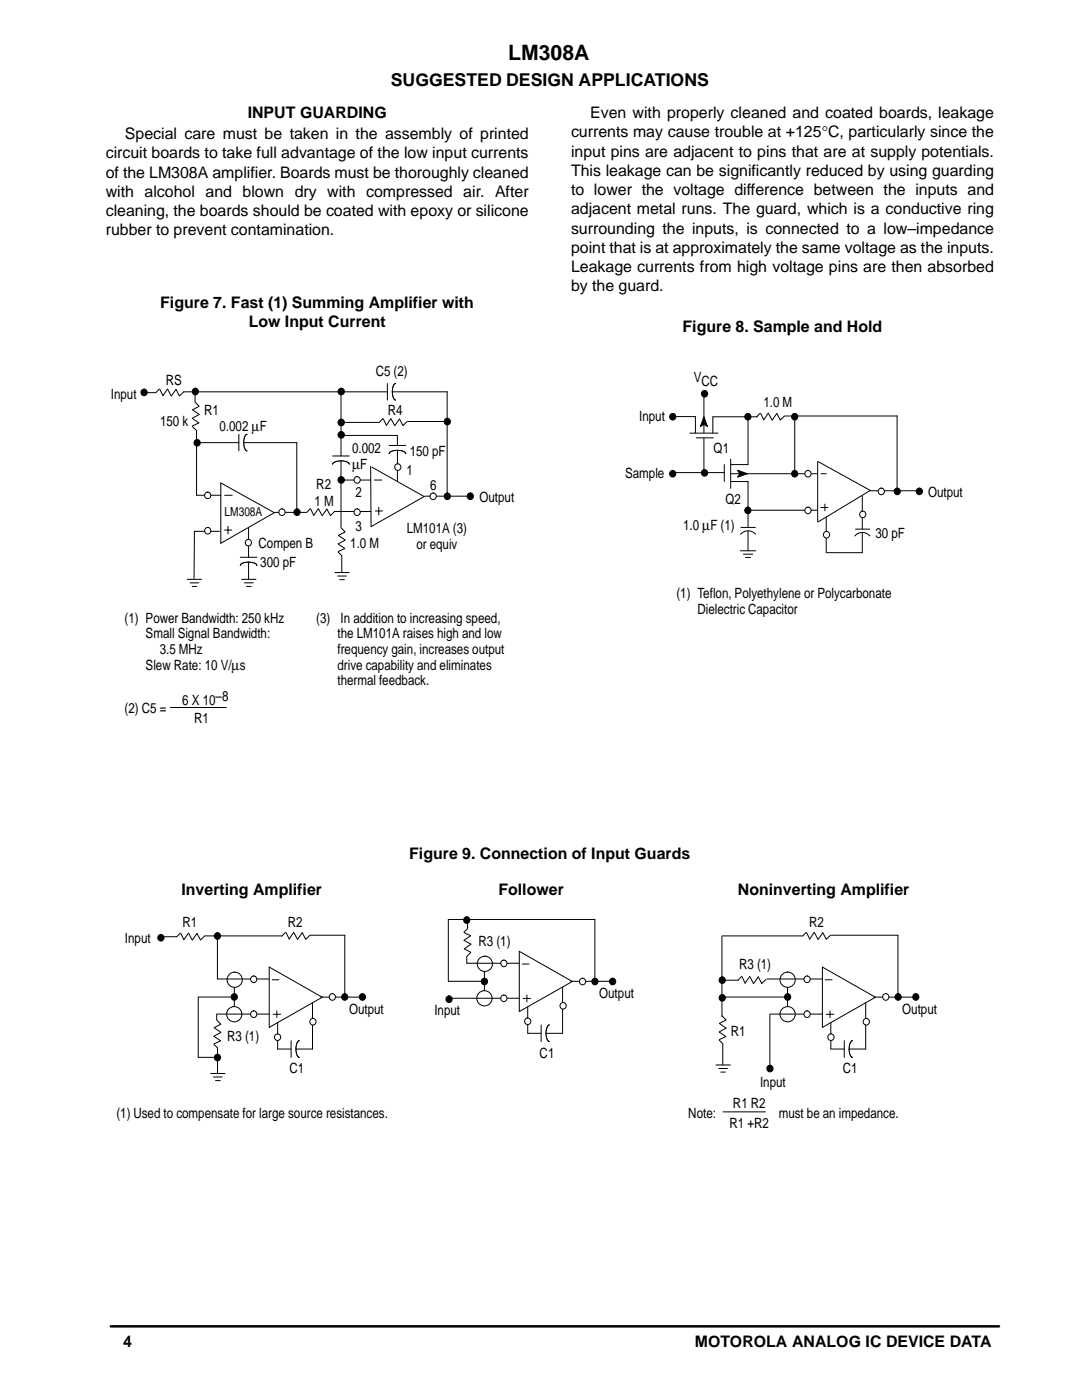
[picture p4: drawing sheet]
<svg xmlns="http://www.w3.org/2000/svg" width="216mm" height="279mm" viewBox="0 0 216 279" stroke-linecap="round" stroke-linejoin="round" font-family="sans-serif">
<path d="M22.1 264.7h177.2" fill="none" stroke="#000" stroke-width=".5"/>
<g fill="none" stroke="#000" stroke-width=".2">
<path d="M31.8 77.7l-.7 .7h-2.4M31.9 77.7l.6 1.3 .9-1.3 .8 1.3M38.9 78.2v1.9M68 78.2v12.8M77.3 78.2h-40.6l-.9 .8-.7-1.3-.9 1.3M77.3 76.5v3.3M78.3 78.2h10.9M79 76.5a2.15 2.15 0 0 0-.6 2.5l.2 .6 .4 .3M89.2 78.2v20.8M38.4 83.5l1.3 .9-1.3 .6M38.4 85.1l.7 .7M38.9 80.2l.8 .9-1.3 .7 1.3 .9-1.3 .8"/>
<path d="M39.2 85.9v12.9h4.9M39.2 88.3h8.4M44.1 96.4l10.6 5.9-10.6 6.1zM44.8 98.8h1.5M47.7 86.7v3.3M48.6 88.3h10.6v14M49.3 86.7l-.4 .3-.3 1 .2 1.4 .2 .4 .3 .2M66.4 91h3.3M66.4 92.7a1.69 1.69 0 0 1 2-.7h.3a1.08 1.08 0 0 1 1 .7M68 95.8h6M68 92v13.2M68 86.9h11.3v2"/>
<path d="M68 84.3h7.6M74 93.1v12l10.6-6-10.4-5.9M74.7 95.8h1.5M76.4 83.6l-.7 .7M76.5 83.6l.6 1.3 .9-1.3M77.6 88.9h3.4M77.6 90.6l.4-.5 1-.2 1.4 .1 .4 .2 .2 .4M78 83.6l.8 1.3 .9-1.3M79.3 89.8v6.3M79.7 83.6l.7 1.3 .8-.8M81.3 84.1h7.9M84.8 99h9"/>
<path d="M37.4 115.6h2.8M37.9 116.3h1.8M38.3 117h1M43.8 106h-5l-.1 9.4M44.8 105.8h1.5M45.5 105v1.6M47.9 112.9l.5-.5 1-.2 1.4 .2 .5 .5M48 111.2h3.3M48.2 115.6h2.9M48.8 116.3h1.7M49.2 117h.9M49.6 105.3v5.9"/>
<path d="M49.6 112.2v3.4M54.7 102.3h6.5M61.9 101.5l-.7 .8M62 101.5l.6 1.4 .9-1.4M63.5 101.5l.8 1.4 .9-1.3M65.2 101.6l.7 1.3 .9-.8h7.2M66.8 114.3h2.9M67.4 115h1.7M67.5 108.6l1.3 .9-1.3 .6M67.5 110.2l.7 .7M67.8 115.7h.9M68 105.3l.9 .9-1.4 .6 1.4 1"/>
<path d="M68.2 110.9v3.2M68.9 107.8l-1.4 .7M74.9 102h1.4M75.6 101.2v1.5M34 141.2h11.2"/>
</g>
<g fill="#000" stroke="#000" stroke-width=".2">
<circle cx="28.7" cy="78.3" r=".64"/>
<circle cx="39" cy="78.1" r=".64"/>
<circle cx="68.1" cy="78.1" r=".65"/>
<circle cx="39.4" cy="88.4" r=".64"/>
<circle cx="68.1" cy="84.3" r=".65"/>
<circle cx="68.1" cy="86.8" r=".65"/>
<circle cx="68.1" cy="95.8" r=".65"/>
<circle cx="89.3" cy="99" r=".64"/>
<circle cx="89.3" cy="84.1" r=".64"/>
<circle cx="93.9" cy="99" r=".64"/>
<circle cx="59.2" cy="102.2" r=".64"/>
</g>
<circle cx="41.5" cy="98.8" r=".64" fill="#fff"/>
<circle cx="41.5" cy="98.8" r=".64" fill="none" stroke="#000" stroke-width=".2"/>
<circle cx="41.5" cy="105.9" r=".64" fill="#fff"/>
<circle cx="41.5" cy="105.9" r=".64" fill="none" stroke="#000" stroke-width=".2"/>
<circle cx="49.6" cy="108.3" r=".64" fill="#fff"/>
<circle cx="49.6" cy="108.3" r=".64" fill="none" stroke="#000" stroke-width=".2"/>
<circle cx="56.3" cy="102.2" r=".64" fill="#fff"/>
<circle cx="56.3" cy="102.2" r=".64" fill="none" stroke="#000" stroke-width=".2"/>
<circle cx="71.3" cy="102.2" r=".64" fill="#fff"/>
<circle cx="71.3" cy="102.2" r=".64" fill="none" stroke="#000" stroke-width=".2"/>
<circle cx="71.3" cy="95.8" r=".64" fill="#fff"/>
<circle cx="71.3" cy="95.8" r=".64" fill="none" stroke="#000" stroke-width=".2"/>
<circle cx="86.5" cy="99" r=".64" fill="#fff"/>
<circle cx="86.5" cy="99" r=".64" fill="none" stroke="#000" stroke-width=".2"/>
<circle cx="79.4" cy="93.2" r=".64" fill="#fff"/>
<g fill="none" stroke="#000" stroke-width=".2">
<path d="M140.5 79.1v7.3M134.3 94.3h10.2M134.6 83.1h4.2v3.3M137.7 86.4h5.6M138.9 87.4h3.4M140.5 87.4v7M142.2 83.1v3.3M142.3 83.2h8.8M144.5 92.7v3.4M145.8 96.1h3.5v9.2M145.8 91.6v5.9M145.9 94.5h17.3"/>
<path d="M149.3 83.1v9.6h-3.5M151.7 82.5l-.7 .7M151.8 82.5l.6 1.3M153.3 82.5l-.9 1.3M153.3 82.5l.8 1.3M155 82.5l-.9 1.3M155 82.5l.7 1.3 .8-.8M156.6 83h22.4v14.9M158.6 83v11.5M163.2 92.1l10.5 5.8-10.4 6.2M163.8 94.5h1.1M172.1 98.9v6.7"/>
<path d="M173.6 97.9h10.2M147.7 109.9h3.1M147.8 105.3h2.9M148.3 110.6h1.9M148.8 111.3h1M149.3 105.9v4M149.4 101.8h13.6M150.8 106.6a2.03 2.03 0 0 0-3 0M163.8 101.3h1.4M164.6 100.6v1.3M164.9 103.2v7.1M170.7 105.6h2.9"/>
<path d="M172.1 106.3v4h-7.2M173.6 107a1.95 1.95 0 0 0-3 0"/>
<circle cx="79.4" cy="93.2" r=".64"/>
</g>
<g fill="#000" stroke="#000" stroke-width=".2">
<path d="M140.5 83.2l.7 1.9-.7-.4-.7 .4z" fill-rule="evenodd"/>
<path d="M147.2 93.8l1.9 .7-1.9 .7 .4-.7z" fill-rule="evenodd"/>
</g>
<circle cx="164.9" cy="106.7" r=".64" fill="#fff"/>
<circle cx="164.9" cy="106.7" r=".64" fill="none" stroke="#000" stroke-width=".2"/>
<circle cx="172.1" cy="102.6" r=".64" fill="#fff"/>
<circle cx="172.1" cy="102.6" r=".64" fill="none" stroke="#000" stroke-width=".2"/>
<circle cx="175.9" cy="98.1" r=".64" fill="#fff"/>
<circle cx="175.9" cy="98.1" r=".64" fill="none" stroke="#000" stroke-width=".2"/>
<circle cx="161.2" cy="94.5" r=".64" fill="#fff"/>
<circle cx="161.2" cy="94.5" r=".64" fill="none" stroke="#000" stroke-width=".2"/>
<circle cx="161.2" cy="101.8" r=".64" fill="#fff"/>
<g fill="none" stroke="#000" stroke-width=".2">
<path d="M163.2 92.2v11.9M32.4 186.9h2.8M36 186.2l-.7 .7M36.1 186.2l.6 1.3M37.6 186.2l-.9 1.4M37.6 186.2l.8 1.4 .9-1.3 .7 1.3 .8-.8M39.6 199v12h3.8M39.6 199h7.2M40.9 186.8h15.4M43.4 186.9v8.5M46.8 195.5v6.9M53.7 193l10.6 6-10.6 6z"/>
<path d="M54.3 195.5h1.4M57 186.1l-.7 .7M57.1 186.1l.6 1.3 .9-1.3M58.6 186.1l.8 1.4M61.9 186.6l-.9 .9-.7-1.4-.9 1.4M61.9 186.6h6.9v12.4M64 199h8M42 214.2h2.9M42.6 214.9h1.7M42.7 206.8l1.3 .9-1.3 .6M42.7 208.4l.7 .7M43 215.7h.9"/>
<path d="M43.2 203.6l.9 .8-1.4 .7 1.4 .9M43.2 202.4v1.1M43.4 209.2v5M44.1 206.1l-1.4 .7M54.5 202.4h1.5M55.2 201.7v1.4M55.4 204.1v5.3h2.7M58.1 207.7v3.3M59.7 207.7l-.4 .4-.2 .9 .1 1.4 .3 .5 .2 .1M62.4 200.1v9.3h-3.4M144.3 221.9h8.4"/>
<circle cx="161.2" cy="101.8" r=".64"/>
</g>
<g fill="#000" stroke="#000" stroke-width=".2">
<circle cx="140.6" cy="78.6" r=".64"/>
<circle cx="134.3" cy="83.1" r=".64"/>
<circle cx="134.3" cy="94.5" r=".64"/>
<circle cx="140.6" cy="94.3" r=".64"/>
<circle cx="149.2" cy="83.1" r=".64"/>
<circle cx="158.6" cy="94.5" r=".64"/>
<circle cx="158.6" cy="83.1" r=".64"/>
<circle cx="179.1" cy="98.1" r=".64"/>
<circle cx="183.5" cy="98.1" r=".64"/>
<circle cx="149.2" cy="101.8" r=".64"/>
<circle cx="32.1" cy="187.1" r=".64"/>
<circle cx="43.4" cy="186.8" r=".64"/>
<circle cx="46.8" cy="198.9" r=".64"/>
<circle cx="68.8" cy="198.9" r=".64"/>
<circle cx="72.3" cy="198.9" r=".64"/>
<circle cx="43.4" cy="211" r=".64"/>
</g>
<circle cx="66.3" cy="198.9" r=".64" fill="#fff"/>
<circle cx="66.3" cy="198.9" r=".64" fill="none" stroke="#000" stroke-width=".2"/>
<circle cx="62.4" cy="203.9" r=".64" fill="#fff"/>
<circle cx="62.4" cy="203.9" r=".64" fill="none" stroke="#000" stroke-width=".2"/>
<circle cx="55.4" cy="207" r=".64" fill="#fff"/>
<g fill="none" stroke="#000" stroke-width=".2">
<path d="M96.7 195.8h-7.2v-12.3h29.2v12.3M96.7 192.3v6.9M103.6 189.9l10.6 6-10.6 6zM104.2 192.4h1.4M104.4 199.3h1.5M105.1 198.6v1.3M112.3 197v9.2h-3.4M113.9 195.8h8M105.3 200.9v5.3h2.7M108 204.6v3.3M109.6 204.5l-.4 .4-.2 1v.9l.2 .7 .4 .4"/>
<circle cx="55.4" cy="207" r=".64"/>
</g>
<g fill="#000" stroke="#000" stroke-width=".2">
<circle cx="96.6" cy="195.9" r=".64"/>
<circle cx="118.7" cy="195.9" r=".64"/>
<circle cx="122.2" cy="195.9" r=".64"/>
</g>
<circle cx="116.2" cy="195.9" r=".64" fill="#fff"/>
<circle cx="116.2" cy="195.9" r=".64" fill="none" stroke="#000" stroke-width=".2"/>
<circle cx="112.3" cy="200.7" r=".64" fill="#fff"/>
<circle cx="112.3" cy="200.7" r=".64" fill="none" stroke="#000" stroke-width=".2"/>
<circle cx="105.3" cy="203.8" r=".64" fill="#fff"/>
<g fill="none" stroke="#000" stroke-width=".2">
<path d="M92.6 187.7l1.4 .7M92.6 186.1l1.3 .6M93.1 191v1.2M93.3 183.5v1.8l-.7 .7M93.9 186.7l-1.3 .9M94 188.4l-1.4 1 1.4 .7-.9 .8M144 199h13.1M144.2 186.8h16M157.1 195.5v6.9M160.8 186.1l-.6 .7M160.9 186.1l.7 1.3 .9-1.3M162.5 186.1l.7 1.4"/>
<path d="M164.1 193l10.6 6-10.6 6zM164.7 195.5h1.3M165.7 186.6l-.8 .9-.7-1.4-.9 1.4M165.9 186.6h13.3v12.4M174.4 199h8M153.6 202.4v10.8M164.9 202.4h1.5M165.6 201.7v1.4M165.8 204.1v5.3h2.6M168.5 207.7v3.3M170.1 207.7l-.4 .4-.3 .9 .2 1.4 .3 .5 .2 .1M172.7 200.1v9.3h-3.3"/>
<circle cx="105.3" cy="203.8" r=".64"/>
</g>
<g fill="#000" stroke="#000" stroke-width=".2">
<circle cx="89.6" cy="199.4" r=".64"/>
<circle cx="93.1" cy="183.6" r=".64"/>
<circle cx="157.1" cy="198.9" r=".64"/>
<circle cx="179.2" cy="198.9" r=".64"/>
<circle cx="182.7" cy="198.9" r=".64"/>
</g>
<circle cx="176.7" cy="198.9" r=".64" fill="#fff"/>
<circle cx="176.7" cy="198.9" r=".64" fill="none" stroke="#000" stroke-width=".2"/>
<circle cx="172.8" cy="203.9" r=".64" fill="#fff"/>
<circle cx="172.8" cy="203.9" r=".64" fill="none" stroke="#000" stroke-width=".2"/>
<circle cx="165.8" cy="207" r=".64" fill="#fff"/>
<g fill="none" stroke="#000" stroke-width=".2">
<path d="M144.1 186.8v16.1M148 194.9l-.7 .7h-3.3M148.1 194.9l.6 1.3 .9-1.3 .7 1.4M152.8 195.5l-.8 .8-.7-1.4-.9 1.4M142.9 212.5h2.8M143.4 213.2h1.8M143.5 206l1.3 .9M143.5 207.6l.7 .7M143.6 204.3l1.3 .9M143.8 214h1M144.1 202.7l.8 .9-1.3 .6M144.2 208.3v4.2"/>
<path d="M144.8 206.9l-1.3 .6M144.9 205.2l-1.4 .7"/>
<circle cx="165.8" cy="207" r=".64"/>
</g>
<g fill="#000" stroke="#000" stroke-width=".2">
<circle cx="144.1" cy="195.6" r=".64"/>
<circle cx="144.1" cy="199.1" r=".64"/>
<circle cx="153.7" cy="213.2" r=".64"/>
</g>
<circle cx="96.7" cy="199.2" r="1.52" fill="#fff"/>
<circle cx="96.7" cy="199.2" r="1.52" fill="none" stroke="#000" stroke-width=".2"/>
<circle cx="96.7" cy="192.4" r="1.52" fill="#fff"/>
<circle cx="96.7" cy="192.4" r="1.52" fill="none" stroke="#000" stroke-width=".2"/>
<circle cx="46.7" cy="202.4" r="1.52" fill="#fff"/>
<circle cx="46.7" cy="202.4" r="1.52" fill="none" stroke="#000" stroke-width=".2"/>
<circle cx="46.8" cy="195.5" r="1.52" fill="#fff"/>
<circle cx="46.8" cy="195.5" r="1.52" fill="none" stroke="#000" stroke-width=".2"/>
<circle cx="157.2" cy="202.4" r="1.52" fill="#fff"/>
<circle cx="157.2" cy="202.4" r="1.52" fill="none" stroke="#000" stroke-width=".2"/>
<circle cx="157.2" cy="195.5" r="1.52" fill="#fff"/>
<g fill="none" stroke="#000" stroke-width=".2">
<path d="M43.4 195.4h10.3M89.5 199.2h14.1M93.1 192.2h10.5M153 195.4h11.1M43.4 202.4h10.3M153.8 202.4h10.3"/>
<circle cx="157.2" cy="195.5" r="1.52"/>
</g>
<circle cx="50.6" cy="195.4" r=".64" fill="#fff"/>
<circle cx="50.6" cy="195.4" r=".64" fill="none" stroke="#000" stroke-width=".2"/>
<circle cx="50.6" cy="202.4" r=".64" fill="#fff"/>
<circle cx="50.6" cy="202.4" r=".64" fill="none" stroke="#000" stroke-width=".2"/>
<circle cx="100.6" cy="192.2" r=".64" fill="#fff"/>
<circle cx="100.6" cy="192.2" r=".64" fill="none" stroke="#000" stroke-width=".2"/>
<circle cx="100.6" cy="199.2" r=".64" fill="#fff"/>
<circle cx="100.6" cy="199.2" r=".64" fill="none" stroke="#000" stroke-width=".2"/>
<circle cx="161.1" cy="195.4" r=".64" fill="#fff"/>
<circle cx="161.1" cy="195.4" r=".64" fill="none" stroke="#000" stroke-width=".2"/>
<circle cx="161.1" cy="202.4" r=".64" fill="#fff"/>
<circle cx="161.1" cy="202.4" r=".64" fill="none" stroke="#000" stroke-width=".2"/>
<text font-size="4.2" x="101.4" y="11.9">LM308A</text>
<text font-size="3.5" x="78" y="17.2">SUGGESTED DESIGN APPLICATIONS</text>
<g font-size="3.2">
<text x="49.4" y="23.6">INPUT GUARDING</text>
<text x="117.8" y="23.6">Even with properly cleaned and coated boards, leakage</text>
<text x="24.9" y="27.8">Special care must be taken in the assembly of printed</text>
<text x="113.9" y="27.4">currents may cause trouble at +125°C, particularly since the</text>
<text x="21.1" y="31.6">circuit boards to take full advantage of the low input currents</text>
<text x="21.1" y="35.5">of the LM308A amplifier. Boards must be thoroughly cleaned</text>
<text x="113.9" y="31.3">input pins are adjacent to pins that are at supply potentials.</text>
<text x="113.9" y="35.1">This leakage can be significantly reduced by using guarding</text>
<text x="21.1" y="39.3">with alcohol and blown dry with compressed air. After</text>
<text x="113.9" y="39">to lower the voltage difference between the inputs and</text>
<text x="21.1" y="43.1">cleaning, the boards should be coated with epoxy or silicone</text>
<text x="21.1" y="47">rubber to prevent contamination.</text>
<text x="113.9" y="42.8">adjacent metal runs. The guard, which is a conductive ring</text>
<text x="113.9" y="46.6">surrounding the inputs, is connected to a low–impedance</text>
<text x="113.9" y="50.5">point that is at approximately the same voltage as the inputs.</text>
<text x="113.9" y="54.3">Leakage currents from high voltage pins are then absorbed</text>
<text x="113.9" y="58.2">by the guard.</text>
<text x="32" y="61.4">Figure 7. Fast (1) Summing Amplifier with</text>
<text x="49.6" y="65.2">Low Input Current</text>
<text x="136.2" y="66.2">Figure 8. Sample and Hold</text>
<text x="81.7" y="171.5">Figure 9. Connection of Input Guards</text>
<text x="36.2" y="178.6">Inverting Amplifier</text>
<text x="99.5" y="178.6">Follower</text>
<text x="147.2" y="178.6">Noninverting Amplifier</text>
<text x="24.6" y="268.8">4</text>
<text x="138.7" y="268.9">MOTOROLA ANALOG IC DEVICE DATA</text>
</g>
<g font-size="2.8">
<text x="33.1" y="76.9">RS</text>
<text x="75" y="75.1">C5 (2)</text>
<text x="138.4" y="76.2">VCC</text>
<text x="22.1" y="79.5">Input</text>
<text x="40.8" y="82.9">R1</text>
<text x="77.4" y="82.7">R4</text>
<text x="152.3" y="81.3">1.0 M</text>
<text x="31.9" y="85">150 k</text>
<text x="43.8" y="86">0.002 µF</text>
<text x="127.5" y="84.1">Input</text>
<text x="70.2" y="90.5">0.002</text>
<text x="70.2" y="93.6">µF</text>
<text x="81.1" y="94.8">1</text>
<text x="81.8" y="91">150 pF</text>
<text x="124.7" y="95.3">Sample</text>
<text x="142.4" y="90.5">Q1</text>
<text x="62.8" y="101">1 M</text>
<text x="63.1" y="97.6">R2</text>
<text x="70.9" y="99.2">2</text>
<text x="85.8" y="97.8">6</text>
<text x="95.7" y="100.2">Output</text>
<text x="144.8" y="100.7">Q2</text>
<text x="185.2" y="99.3">Output</text>
<text x="70.9" y="106">3</text>
<text x="81.2" y="106.5">LM101A (3)</text>
<text x="136.3" y="105.8">1.0 µF (1)</text>
<text x="174.7" y="107.4">30 pF</text>
<text x="51.6" y="109.3">Compen B</text>
<text x="51.9" y="113.1">300 pF</text>
<text x="69.9" y="109.3">1.0 M</text>
<text x="83.1" y="109.6">or equiv</text>
<text x="135" y="119.4">(1) Teflon, Polyethylene or Polycarbonate</text>
<text x="24.8" y="124.3">(1) Power Bandwidth: 250 kHz</text>
<text x="63.1" y="124.3">(3)</text>
<text x="68" y="124.3">In addition to increasing speed,</text>
<text x="139.2" y="122.5">Dielectric Capacitor</text>
<text x="29.1" y="127.4">Small Signal Bandwidth:</text>
<text x="31.9" y="130.5">3.5 MHz</text>
<text x="67.3" y="127.4">the LM101A raises high and low</text>
<text x="67.3" y="130.5">frequency gain, increases output</text>
<text x="29.1" y="133.6">Slew Rate: 10 V/µs</text>
<text x="67.3" y="133.6">drive capability and eliminates</text>
<text x="67.3" y="136.7">thermal feedback.</text>
<text x="24.8" y="142.4">(2) C5 =</text>
<text x="36.4" y="140.7">6 X 10–8</text>
<text x="38.7" y="144.2">R1</text>
<text x="36.4" y="185.1">R1</text>
<text x="57.4" y="185.1">R2</text>
<text x="161.5" y="185.1">R2</text>
<text x="24.9" y="188.1">Input</text>
<text x="95.5" y="188.7">R3 (1)</text>
<text x="147.5" y="193.4">R3 (1)</text>
<text x="69.6" y="202.4">Output</text>
<text x="86.7" y="202.6">Input</text>
<text x="119.6" y="199.2">Output</text>
<text x="180" y="202.4">Output</text>
<text x="45.3" y="207.7">R3 (1)</text>
<text x="145.8" y="206.7">R1</text>
<text x="57.8" y="214.2">C1</text>
<text x="107.7" y="211.1">C1</text>
<text x="168.2" y="214.2">C1</text>
<text x="146.3" y="221">R1 R2</text>
<text x="151.7" y="216.9">Input</text>
<text x="23.2" y="223.1">(1) Used to compensate for large source resistances.</text>
<text x="137.3" y="223.1">Note:</text>
<text x="145.6" y="225.1">R1 +R2</text>
<text x="155.4" y="223.1">must be an impedance.</text>
</g>
<text font-size="2.5" x="44.8" y="103">LM308A</text>
</svg>
